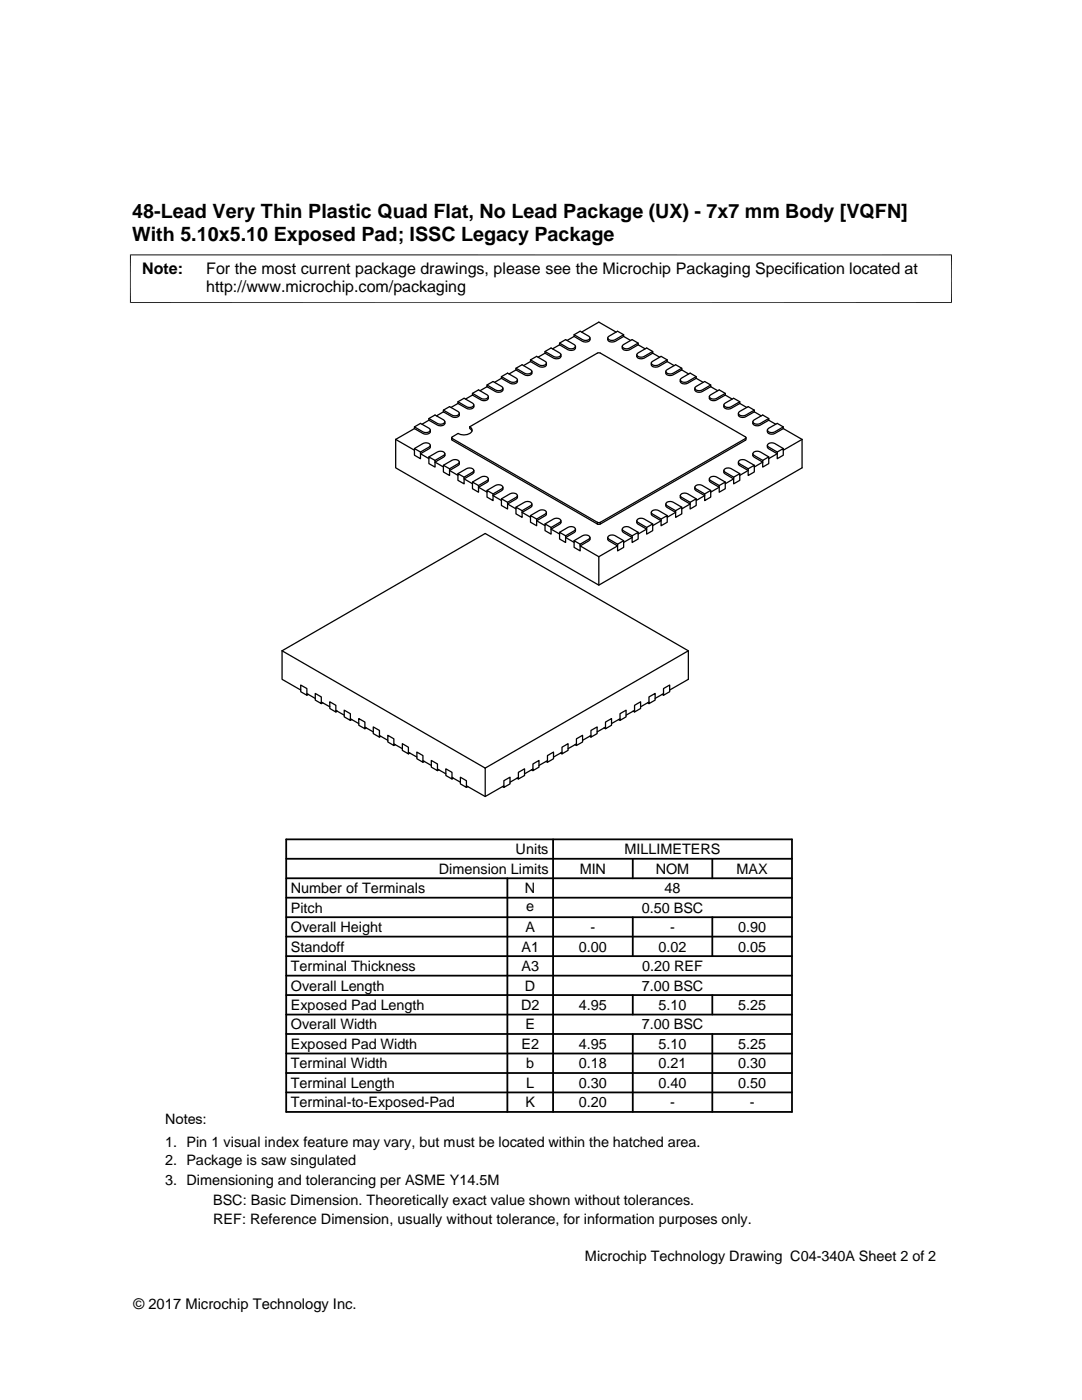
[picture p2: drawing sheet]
<svg xmlns="http://www.w3.org/2000/svg" width="216mm" height="279mm" viewBox="0 0 216 279" stroke-linecap="round" stroke-linejoin="round" font-family="sans-serif">
<g fill="none" stroke="#000" stroke-width=".25">
<path d="M94.3 78.8l-1.4 .9M94.3 78.5l1.9 1.1a.73 .73 0 0 0 .8 0 .73 .73 0 0 0 .4-.6l-1.9-1.2-1.2 .7v.3M94.3 78.8l1.9 1.1a.81 .81 0 0 0 .9 0 .81 .81 0 0 0 .4-.8M97.2 76.8l1.9 1.1a.73 .73 0 0 0 .8 .1 .73 .73 0 0 0 .4-.7l-1.9-1.2-1.2 .7v.4M97.2 77.2l1.9 1.1a.81 .81 0 0 0 .9-.1 .81 .81 0 0 0 .4-.7M97.2 77.2l-1.4 .8M100.1 75.2l1.9 1.1a.73 .73 0 0 0 .8 0 .73 .73 0 0 0 .4-.7l-1.9-1.1-1.2 .7v.3M100.1 75.5l1.9 1.1a.81 .81 0 0 0 .9 0 .81 .81 0 0 0 .4-.8M100.1 75.5l-1.4 .8M103 73.5l1.9 1.1a.75 .75 0 0 0 1.2-.6l-1.9-1.2-1.2 .7v.3M103 73.8l1.9 1.1a.81 .81 0 0 0 .9 0 .81 .81 0 0 0 .3-.8M103 73.8l-1.4 .8"/>
<path d="M105.9 72.2l1.9 1a.79 .79 0 0 0 .9 0 .79 .79 0 0 0 .3-.7M105.9 72.2l-1.4 .8M105.9 71.8l1.9 1.1a.75 .75 0 0 0 1.2-.6l-1.9-1.2-1.2 .7v.4M108.8 70.5l-1.4 .8M108.8 70.1l1.9 1.1a.73 .73 0 0 0 .8 .1 .73 .73 0 0 0 .4-.7l-1.9-1.2-1.2 .7v.4M108.8 70.5l1.9 1.1a.79 .79 0 0 0 .9 0 .79 .79 0 0 0 .3-.8M111.7 68.5l1.9 1.1a.73 .73 0 0 0 .8 0 .73 .73 0 0 0 .4-.7l-1.9-1.1-1.2 .7v.3M111.7 68.8l1.9 1.1a.79 .79 0 0 0 .9 0 .79 .79 0 0 0 .3-.8M111.7 68.8l-1.4 .8M114.6 66.8l1.9 1.1a.73 .73 0 0 0 .8 0 .73 .73 0 0 0 .4-.6l-1.9-1.2-1.2 .7v.3M114.6 67.1l1.9 1.1a.79 .79 0 0 0 .9 0 .79 .79 0 0 0 .3-.8M114.6 67.1l-1.4 .8"/>
<path d="M122.9 66.3l-3.4-2-3.4 2M124.4 67.1l1.4 .8M124.4 67.1l-1.9 1.1a.79 .79 0 0 1-.9 0 .79 .79 0 0 1-.3-.8M124.4 66.8l-1.9 1.1a.73 .73 0 0 1-.8 0 .73 .73 0 0 1-.4-.6l1.9-1.2 1.2 .7v.3M127.3 68.8l1.4 .8M127.3 68.8l-1.9 1.1a.79 .79 0 0 1-.9 0 .79 .79 0 0 1-.3-.8M127.3 68.5l-1.9 1.1a.73 .73 0 0 1-.8 0 .73 .73 0 0 1-.4-.7l1.9-1.1 1.2 .7v.3M130.2 70.5l1.4 .8M130.2 70.5l-1.9 1.1a.79 .79 0 0 1-.9 0 .79 .79 0 0 1-.3-.8M130.2 70.1l-1.9 1.1a.73 .73 0 0 1-.8 .1 .73 .73 0 0 1-.4-.7l1.9-1.2 1.2 .7v.4M133.1 71.8l-1.9 1.1a.75 .75 0 0 1-1.2-.6l1.9-1.2 1.2 .7v.4M133.1 72.2l1.4 .8"/>
<path d="M133.1 72.2l-1.9 1a.79 .79 0 0 1-.9 0 .79 .79 0 0 1-.3-.7M136 73.8l1.4 .8M136 73.8l-2 1.1a.79 .79 0 0 1-.8 0 .79 .79 0 0 1-.3-.8M136 73.5l-2 1.1a.73 .73 0 0 1-.7 0 .73 .73 0 0 1-.4-.6l1.9-1.2 1.2 .7v.3M138.9 75.5l1.4 .8M138.9 75.5l-2 1.1a.81 .81 0 0 1-.8 0 .81 .81 0 0 1-.4-.8M138.9 75.2l-2 1.1a.73 .73 0 0 1-.7 0 .73 .73 0 0 1-.4-.7l1.9-1.1 1.2 .7v.3M141.8 77.2l1.4 .8M141.8 77.2l-2 1.1a.81 .81 0 0 1-.8-.1 .81 .81 0 0 1-.4-.7M141.8 76.8l-2 1.1a.73 .73 0 0 1-.7 .1 .73 .73 0 0 1-.4-.7l1.9-1.2 1.2 .7v.4M144.7 78.8l-2 1.1a.81 .81 0 0 1-.8 0 .81 .81 0 0 1-.4-.8M144.7 78.5l-2 1.1a.73 .73 0 0 1-.7 0 .73 .73 0 0 1-.4-.6l1.9-1.2 1.2 .7v.3"/>
<path d="M144.7 78.8l1.4 .9M79 87.7l3.7 2.2M82.7 89.5l2-1.1a.73 .73 0 0 1 .7 0 .73 .73 0 0 1 .4 .6l-1.9 1.2M82.7 85.2l2 1.1a.73 .73 0 0 0 .7 0 .73 .73 0 0 0 .4-.6l-1.9-1.2-1.2 .7v.3M82.7 89.5l1.2 .7v1.3l-1.2-.7zM82.7 85.5l2 1.1a.81 .81 0 0 0 .8 0 .81 .81 0 0 0 .4-.8M82.7 85.5l-3.7 2.2M85.6 91.2l2-1.1a.73 .73 0 0 1 .7-.1 .73 .73 0 0 1 .4 .7l-1.9 1.2M85.6 83.5l2 1.1a.73 .73 0 0 0 .7 .1 .73 .73 0 0 0 .4-.7l-1.9-1.2-1.2 .7v.4M85.6 83.9l2 1a.81 .81 0 0 0 .8 0 .81 .81 0 0 0 .4-.7M85.6 91.2l1.2 .7v1.3l-1.2-.7zM85.6 83.9l-1.4 .8"/>
<path d="M85.9 88.9l-.1 .5-.2 .2-1.7 1 1.7 .9M88.5 92.9l1.9-1.1a.75 .75 0 0 1 1.2 .6l-1.9 1.2M88.5 81.9l1.9 1.1a.75 .75 0 0 0 1.2-.7l-1.9-1.1-1.2 .7v.3M88.5 92.9l1.2 .7v1.3l-1.2-.7zM88.5 82.2l1.9 1.1a.81 .81 0 0 0 .9-.1 .81 .81 0 0 0 .4-.7M88.5 82.2l-1.4 .8M88.8 90.6l-.1 .5-.2 .1-1.7 1 1.7 1M90.1 87.4l.2 .5 28.9 16.7M91.4 94.5l1.2 .7v1.4l-1.2-.7zM91.4 80.5l1.9 1.1a.81 .81 0 0 0 .9 0 .81 .81 0 0 0 .4-.8M91.4 80.5l-1.4 .8M91.4 94.5l1.9-1.1a.73 .73 0 0 1 .8 0 .73 .73 0 0 1 .4 .7l-1.9 1.1"/>
<path d="M91.4 80.2l1.9 1.1a.73 .73 0 0 0 .8 0 .73 .73 0 0 0 .4-.7l-1.9-1.1-1.2 .7v.3M91.7 92.2l-.1 .5-1.9 1.2 1.7 1M93.7 85.2v.3l.5 .5M93.7 85.2a.7 .7 0 0 1 .5 .6 .7 .7 0 0 1-.5 .7 2.43 2.43 0 0 1-2.3 0l-1.1 .7-.2 .2 29.1 16.8M93.7 85.2l25.8-14.8 29.3 16.9-.1 .2-28.9 16.7M94.3 96.2l1.9-1.1a.73 .73 0 0 1 .8 0 .73 .73 0 0 1 .4 .6l-1.9 1.2M94.3 96.2l1.2 .7v1.3l-1.2-.7zM94.6 93.9l-.1 .5-.2 .2-1.7 1 1.7 .9M97.2 97.9l1.9-1.1a.73 .73 0 0 1 .8-.1 .73 .73 0 0 1 .4 .7l-1.9 1.2M97.2 97.9l1.2 .7v1.3l-1.2-.7zM97.5 95.6l-.1 .5-.2 .1-1.7 1 1.7 1M100.1 99.5l1.9-1.1a.73 .73 0 0 1 .8 0 .73 .73 0 0 1 .4 .7l-1.9 1.1"/>
<path d="M100.1 99.5l1.2 .7v1.4l-1.2-.7zM100.4 97.2l-.1 .5-.2 .2-1.7 1 1.7 1M103.3 98.9l-.1 .5-.2 .2-1.7 1 1.7 1M135.7 98.9l.1 .5 .2 .2 1.7 1-1.7 1M138.6 97.2l.1 .5 .2 .2 1.7 1-1.7 1M138.9 99.5l-2-1.1a.73 .73 0 0 0-.7 0 .73 .73 0 0 0-.4 .7l1.9 1.1M140.6 98.6l1.2-.7v1.3l-1.2 .7zM141.5 95.6l.1 .5 .2 .1 1.7 1-1.7 1M141.8 97.9l-2-1.1a.73 .73 0 0 0-.7-.1 .73 .73 0 0 0-.4 .7l1.9 1.2M143.5 96.9l1.2-.7v1.3l-1.2 .7zM144.4 93.9l.1 .5 1.9 1.2-1.7 .9M144.7 96.2l-2-1.1a.73 .73 0 0 0-.7 0 .73 .73 0 0 0-.4 .6l1.9 1.2"/>
<path d="M146.4 95.2l1.2-.7v1.4l-1.2 .7zM147.3 92.2l.1 .5 .2 .2 1.7 1-1.7 1M147.6 80.2l-2 1.1a.75 .75 0 0 1-1.1-.7l1.9-1.1 1.2 .7v.3M147.6 94.5l-2-1.1a.75 .75 0 0 0-1.1 .7l1.9 1.1M147.6 80.5l1.4 .8M147.6 80.5l-2 1.1a.81 .81 0 0 1-.8 0 .81 .81 0 0 1-.4-.8M148.9 87.4l-.2 .5-28.9 16.7M149.3 93.6l1.2-.7v1.3l-1.2 .7zM150.2 90.6l.1 .5 .2 .1 1.7 1-1.7 1M150.5 82.2l1.4 .8M150.5 82.2l-2 1.1a.79 .79 0 0 1-.8 0 .79 .79 0 0 1-.4-.8M150.5 81.9l-2 1.1a.74 .74 0 0 1-.7 0 .74 .74 0 0 1-.4-.7l1.9-1.1 1.2 .7v.3"/>
<path d="M150.5 92.9l-2-1.1a.74 .74 0 0 0-.7-.1 .74 .74 0 0 0-.4 .7l1.9 1.2M152.2 91.9l1.2-.7v1.3l-1.2 .7zM153.1 88.9l.1 .5 .2 .2 1.7 1-1.7 .9M153.4 83.9l-2 1a.81 .81 0 0 1-.8 0 .81 .81 0 0 1-.4-.7M153.4 83.5l-2 1.1a.73 .73 0 0 1-.7 .1 .73 .73 0 0 1-.4-.7l1.9-1.2 1.2 .7v.4M153.4 83.9l1.4 .8M153.4 91.2l-2-1.1a.73 .73 0 0 0-.7-.1 .73 .73 0 0 0-.4 .7l1.9 1.2M155.1 90.2l1.2-.7v1.3l-1.2 .7zM156.3 85.5l-2 1.1a.81 .81 0 0 1-.8 0 .81 .81 0 0 1-.4-.8M156.3 85.2l-2 1.1a.73 .73 0 0 1-.7 0 .73 .73 0 0 1-.4-.6l1.9-1.2 1.2 .7v.3M156.3 89.5l-2-1.1a.73 .73 0 0 0-.7 0 .73 .73 0 0 0-.4 .6l1.9 1.2M156.3 85.5l3.7 2.2"/>
<path d="M160 87.7l-3.7 2.2M160 87.7v5.7l-40.5 23.4-40.5-23.4v-5.7M103 101.2l1.9-1.1a.75 .75 0 0 1 1.2 .7l-1.9 1.1M103 101.2l1.2 .7v1.4l-1.2-.7zM105.9 102.9l1.2 .7v1.3l-1.2-.7zM105.9 102.9l1.9-1.1a.75 .75 0 0 1 1.2 .6l-1.9 1.2M106.1 100.6v.5l-1.9 1.2 1.7 .9M108.8 104.6l1.9-1.1a.73 .73 0 0 1 .8-.1 .73 .73 0 0 1 .4 .7l-1.9 1.2M108.8 104.6l1.2 .7v1.3l-1.2-.7zM109 102.3v.5l-1.9 1.1 1.7 1M111.7 106.2l1.9-1.1a.73 .73 0 0 1 .8 0 .73 .73 0 0 1 .4 .7l-1.9 1.1M111.7 106.2l1.2 .7v1.4l-1.2-.7z"/>
<path d="M111.9 103.9v.5l-.2 .2-1.7 1 1.7 1M114.6 107.9l1.9-1.1a.73 .73 0 0 1 .8 0 .73 .73 0 0 1 .4 .6l-1.9 1.2M114.6 107.9l1.2 .7v1.3l-1.2-.7zM114.8 105.6v.5l-.2 .2-1.7 1 1.7 .9M117.7 107.3v.5l-.2 .1-1.7 1 3.7 2.2M119.2 104.2h.6M119.2 104.2v.4M119.5 111.1v5.7M119.8 104.2v.4h-.6M121.3 107.3v.5l.2 .2 1.7 .9-3.7 2.2M123.2 108.6l1.2-.7v1.3l-1.2 .7zM124.2 105.6v.5l.2 .2 1.7 1-1.7 .9"/>
<path d="M124.4 107.9l-1.9-1.1a.73 .73 0 0 0-.8 0 .73 .73 0 0 0-.4 .6l1.9 1.2M126.1 106.9l1.2-.7v1.4l-1.2 .7zM127.1 103.9v.5l.2 .2 1.7 1-1.7 1M127.3 106.2l-1.9-1.1a.73 .73 0 0 0-.8 0 .73 .73 0 0 0-.4 .7l1.9 1.1M129 105.3l1.2-.7v1.3l-1.2 .7zM130 102.3v.5l1.9 1.1-1.7 1M130.2 104.6l-1.9-1.1a.73 .73 0 0 0-.8-.1 .73 .73 0 0 0-.4 .7l1.9 1.2M131.9 103.6l1.2-.7v1.3l-1.2 .7zM132.9 100.6v.5l.2 .2 1.7 1-1.7 .9M133.1 102.9l-1.9-1.1a.75 .75 0 0 0-1.2 .6l1.9 1.2M134.8 101.9l1.2-.7v1.4l-1.2 .7zM136 101.2l-2-1.1a.73 .73 0 0 0-.7 0 .73 .73 0 0 0-.4 .7l1.9 1.1"/>
<path d="M137.7 100.2l1.2-.7v1.4l-1.2 .7zM56.3 129.9v5.7l3.7 2.1M56.3 129.9l40.5-23.4 40.6 23.4v5.7l-3.8 2.1M56.3 129.9l40.5 23.4M60 136.7l1.2 .7v1.3l-1.2-.7zM61.2 138.4l1.7 1M61.5 138.6l-.3 .1M62.9 138.4l1.2 .7v1.3l-1.2-.7zM129.5 139.1l1.2-.7v1.3l-1.2 .7zM132.1 138.6l.3 .1M132.4 138.4l-1.7 1M132.4 137.4l1.2-.7v1.3l-1.2 .7z"/>
<path d="M137.4 129.9l-40.6 23.4M64.1 140.1l1.7 1M64.4 140.3l-.3 .1M65.8 140.1l1.2 .7v1.3l-1.2-.7zM67 141.8l1.7 .9M67.3 141.9l-.3 .2M68.7 141.7l1.2 .7v1.4l-1.2-.7zM69.9 143.4l1.7 1M70.2 143.6l-.3 .2M71.6 143.4l1.2 .7v1.3l-1.2-.7zM72.8 145.1l1.7 1M73.1 145.3l-.3 .1"/>
<path d="M74.5 145.1l1.2 .7v1.3l-1.2-.7zM75.7 146.8l1.7 .9M76 146.9l-.3 .2M77.4 146.7l1.2 .7v1.4l-1.2-.7zM78.6 148.5l1.7 .9M78.9 148.6l-.3 .2M80.3 148.4l1.2 .7v1.4l-1.2-.7zM81.5 150.1l1.7 1M81.8 150.3l-.3 .2M83.2 150.1l1.2 .7v1.3l-1.2-.7zM84.4 151.8l1.7 1M84.7 152l-.3 .1"/>
<path d="M86.1 151.8l1.2 .7v1.3l-1.2-.7zM87.3 153.5l1.7 .9M87.6 153.6l-.3 .2M89 153.4l1.2 .7v1.4l-1.2-.7zM90.2 155.2l1.7 .9M90.5 155.3l-.3 .2M91.9 155.1l1.2 .7v1.3l-1.2-.7zM93.1 156.8l3.7 2.2 3.7-2.2M93.4 157l-.3 .1M96.8 153.3v5.7M100.3 157l.2 .1M100.5 155.8l1.3-.7v1.3l-1.3 .7z"/>
<path d="M103.1 155.3l.3 .2M103.4 155.2l-1.6 .9M103.4 154.1l1.3-.7v1.4l-1.3 .7zM106 153.6l.3 .2M106.3 153.5l-1.6 .9M106.3 152.5l1.2-.7v1.3l-1.2 .7zM108.9 152l.3 .1M109.2 151.8l-1.7 1M109.2 150.8l1.2-.7v1.3l-1.2 .7zM111.8 150.3l.3 .2M112.1 150.1l-1.7 1M112.1 149.1l1.2-.7v1.4l-1.2 .7z"/>
<path d="M114.7 148.6l.3 .2M115 148.5l-1.7 .9M115 147.4l1.2-.7v1.4l-1.2 .7zM117.6 146.9l.3 .2M117.9 146.8l-1.7 .9M117.9 145.8l1.2-.7v1.3l-1.2 .7zM120.5 145.3l.3 .1M120.8 145.1l-1.7 1M120.8 144.1l1.2-.7v1.3l-1.2 .7zM123.4 143.6l.3 .2M123.7 143.4l-1.7 1M123.7 142.4l1.2-.7v1.4l-1.2 .7z"/>
<path d="M126.3 141.9l.3 .2M126.6 141.8l-1.7 .9M126.6 140.8l1.2-.7v1.3l-1.2 .7zM129.2 140.3l.3 .1M129.5 140.1l-1.7 1"/>
</g>
<g fill="none" stroke="#000" stroke-width=".36">
<path d="M57.1 179.2h100.9M57.1 175.3h100.9M57.1 171.4h100.9M57.1 167.5h100.9v54.4h-100.9zM101.2 175.3v46.6M110.4 167.5v54.4M126.3 171.4v3.9M142.1 171.4v3.9M57.1 186.9h100.9M57.1 183h100.9M57.1 198.6h100.9M57.1 194.7h100.9"/>
<path d="M57.1 190.8h100.9M126.3 183v7.8M126.3 198.6v3.9M142.1 183v7.8M142.1 198.6v3.9M57.1 214.1h100.9M57.1 206.4h100.9M57.1 202.5h100.9M57.1 210.2h100.9M57.1 218h100.9M126.3 206.4v15.5M142.1 206.4v15.5"/>
</g>
<path d="M26 50.8v9.7M189.9 50.8v9.7M189.9 50.9h-164M25.9 60.4h164" fill="none" stroke="#000" stroke-width=".2"/>
<g font-size="3.9">
<text x="26.4" y="43.5">48-Lead Very Thin Plastic Quad Flat, No Lead Package (UX) - 7x7 mm Body [VQFN]</text>
<text x="26.4" y="48">With 5.10x5.10 Exposed Pad; ISSC Legacy Package</text>
</g>
<g font-size="3.2">
<text x="28.4" y="54.6">Note:</text>
<text x="41.1" y="58.3">http://www.microchip.com/packaging</text>
<text x="41.1" y="54.6">For the most current package drawings, please see the Microchip Packaging Specification located at</text>
</g>
<g font-size="2.9">
<text x="102.9" y="170.5">Units</text>
<text x="124.6" y="170.5">MILLIMETERS</text>
<text x="58" y="178.2">Number of Terminals</text>
<text x="87.6" y="174.4">Dimension Limits</text>
<text x="104.8" y="178.2">N</text>
<text x="115.7" y="174.4">MIN</text>
<text x="130.8" y="174.4">NOM</text>
<text x="132.6" y="178.2">48</text>
<text x="147" y="174.4">MAX</text>
<text x="58" y="182.1">Pitch</text>
<text x="105" y="181.8">e</text>
<text x="128" y="182.1">0.50 BSC</text>
<text x="58" y="186">Overall Height</text>
<text x="58" y="189.9">Standoff</text>
<text x="104.1" y="189.9">A1</text>
<text x="104.8" y="186">A</text>
<text x="115.5" y="189.9">0.00</text>
<text x="117.8" y="186">-</text>
<text x="131.4" y="189.9">0.02</text>
<text x="133.7" y="186">-</text>
<text x="147.3" y="186">0.90</text>
<text x="147.3" y="189.9">0.05</text>
<text x="58" y="193.8">Terminal Thickness</text>
<text x="58" y="197.7">Overall Length</text>
<text x="104.1" y="193.8">A3</text>
<text x="104.8" y="197.7">D</text>
<text x="128" y="197.7">7.00 BSC</text>
<text x="128.1" y="193.8">0.20 REF</text>
<text x="58" y="201.6">Exposed Pad Length</text>
<text x="104" y="201.6">D2</text>
<text x="115.5" y="201.6">4.95</text>
<text x="131.4" y="201.6">5.10</text>
<text x="147.3" y="201.6">5.25</text>
<text x="58" y="205.4">Overall Width</text>
<text x="58" y="209.3">Exposed Pad Width</text>
<text x="104" y="209.3">E2</text>
<text x="104.8" y="205.4">E</text>
<text x="115.5" y="209.3">4.95</text>
<text x="128" y="205.4">7.00 BSC</text>
<text x="131.4" y="209.3">5.10</text>
<text x="147.3" y="209.3">5.25</text>
<text x="58" y="213.2">Terminal Width</text>
<text x="105" y="213.2">b</text>
<text x="115.5" y="213.2">0.18</text>
<text x="131.4" y="213.2">0.21</text>
<text x="147.3" y="213.2">0.30</text>
<text x="58" y="217.1">Terminal Length</text>
<text x="58" y="221">Terminal-to-Exposed-Pad</text>
<text x="104.8" y="221">K</text>
<text x="105" y="217.1">L</text>
<text x="115.5" y="217.1">0.30</text>
<text x="115.5" y="221">0.20</text>
<text x="131.4" y="217.1">0.40</text>
<text x="133.7" y="221">-</text>
<text x="147.3" y="217.1">0.50</text>
<text x="149.6" y="221">-</text>
<text x="32.9" y="224.3">Notes:</text>
<text x="32.9" y="228.9">1. Pin 1 visual index feature may vary, but must be located within the hatched area.</text>
<text x="32.9" y="232.6">2. Package is saw singulated</text>
<text x="32.9" y="236.5">3. Dimensioning and tolerancing per ASME Y14.5M</text>
<text x="42.5" y="244.3">REF: Reference Dimension, usually without tolerance, for information purposes only.</text>
<text x="42.5" y="240.6">BSC: Basic Dimension. Theoretically exact value shown without tolerances.</text>
<text x="116.7" y="251.7">Microchip Technology Drawing C04-340A Sheet 2 of 2</text>
<text x="26.6" y="261.3">© 2017 Microchip Technology Inc.</text>
</g>
</svg>
